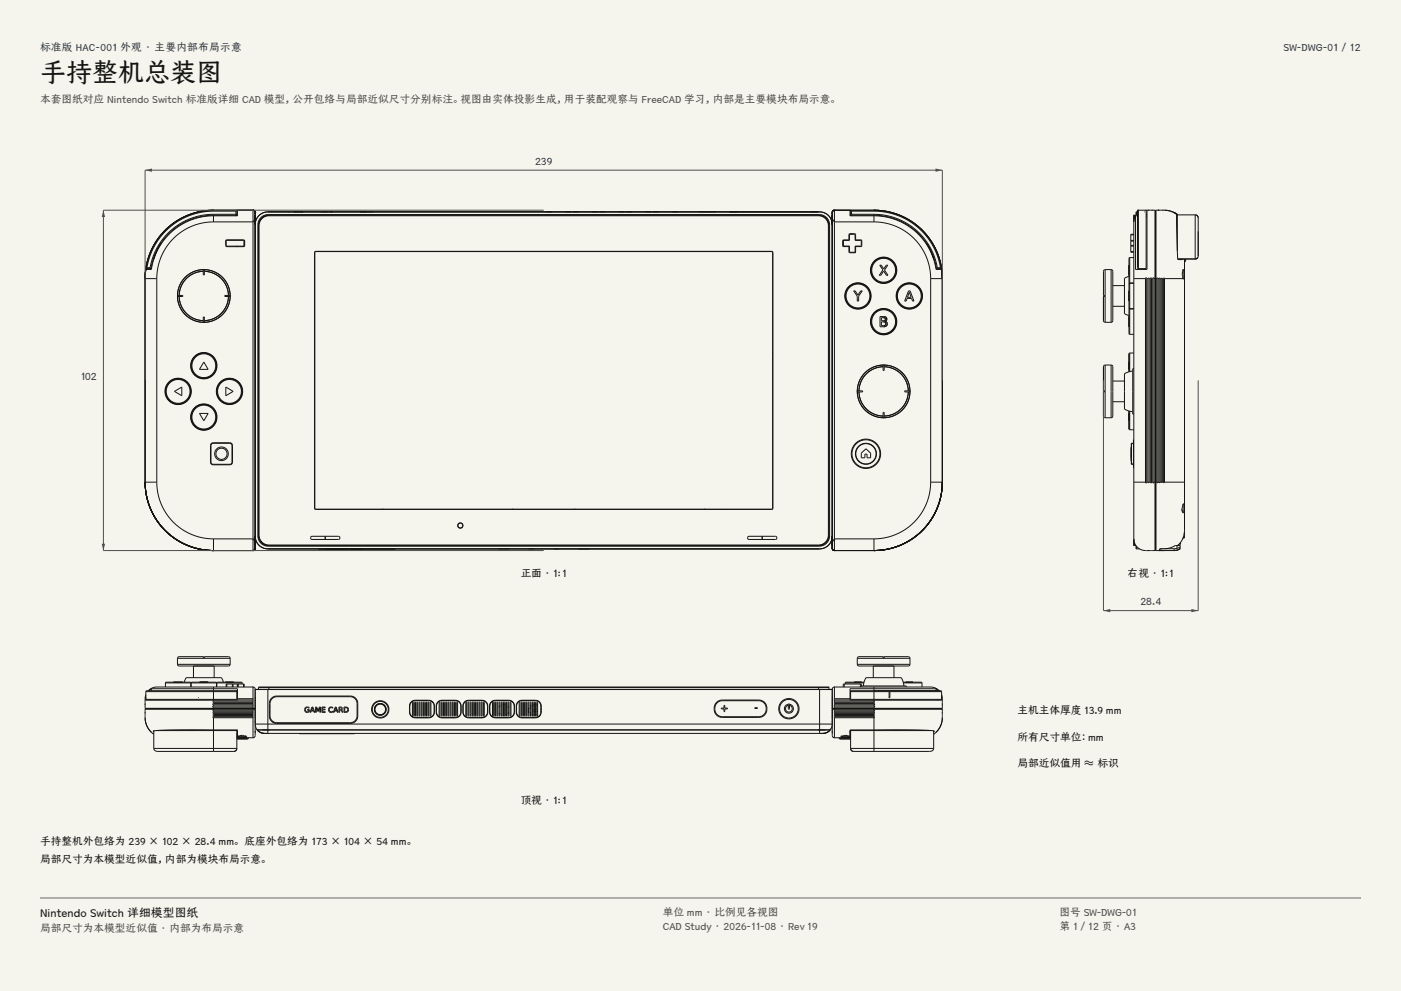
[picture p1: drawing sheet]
<svg xmlns="http://www.w3.org/2000/svg" width="420mm" height="297mm" viewBox="0 0 420 297" stroke-linecap="round" stroke-linejoin="round" font-family="sans-serif">
<g fill="#f5f4ed">
<path d="M0 0h420v297h-420z"/>
<path d="M12 12h396v275h-396z"/>
</g>
<g fill="none" stroke="#141413" stroke-width=".3">
<path d="M45.9 77.6l.2 .2M46.1 77.8h.1M46.1 77.6h.1M48.2 72.9l-1 1.8-1.1 2.9M49.7 68.8l-.1 .1M59.2 63.5h.1M59.4 63.5a20.5 20.5 0 0 0-15.9 19.8M59.4 63.5a20.5 20.5 0 0 0-15.9 19.9M59.5 63.5h.1M59.5 63.5h-.3M63.8 63h.2M63.8 63l-4.3 .5"/>
<path d="M63.8 63h.1M63.9 63h.1M63.9 63l-4.4 .5M64 63a20.5 20.5 0 0 0-20.3 17.5M64 64.5a19 19 0 0 0-18.8 16M64 66.5a17 17 0 0 0-17 17M64 64.7a19 19 0 0 0-18.7 16h-1.6M64 63.3a20.2 20.2 0 0 0-20 16.9M64 64.2a19.3 19.3 0 0 0-19 16M64 63v.3M64 64.2v.3M64 64.5v.2"/>
<path d="M64 63h11.9M64 66.5h11.8M64 63.3h6.7M64 64.2h6.7M64 64.7v1.8M67.8 72l5.3-.1 .3 .3-.1 1.5-.3 .2h-5.1l-.2-.3zM70.7 63.3l.3-.3v1.7M70.7 64.2l.3 .3h-7M70.7 63.3v.9M70.9 73.8l-.2 .1M70.9 64.5l-.2 .2M71 64.4l.2 .1"/>
<path d="M71 64.3h.2M71.2 63v1.7h-7.2M71.3 73.8l-.3 .1M72.9 73.8l.2 .1M73.1 73.7h.1M73.2 72.3l-.3-.3h-4.8l-.3 .3v1.2l.3 .3h4.8l.3-.3M73.2 71.9v1.8M73.2 73.7l.1 .1M75.8 66.5l.1 .1M75.9 63l.5 .2 .1 .4M75.9 66.6l.6-1.1v-.8v98.6M75.9 63h.1"/>
<path d="M75.9 63l-.1 3.5M75.9 63l.4 .2 .2 .5M75.9 66.6v94.8M75.9 63l.4 .2 .2 .4M76.5 64v.3M76.5 67.3h.1M76.5 63.6h.1M76.5 63.6v.2M76.5 63.6v100.8M77.5 67.6h.2M77.5 67.6v92.8M77.7 67.6v92.8"/>
<path d="M78.2 65.2l.8-.6 1.4-.3h165.2a3.1 3.1 0 0 1 3.1 3.1v93.2a3.1 3.1 0 0 1-3.1 3.1h-165.2a3.1 3.1 0 0 1-3.1-3.1v-93.2l.2-1zM80.3 63.5a3.8 3.8 0 0 0-3.8 3.8M80.3 63.5h.1M80.3 63.5h165.4M80.6 64.5a3.1 3.1 0 0 0-3.1 3.1M80.6 64.7a2.94 2.94 0 0 0-2.9 2.9M80.6 64.5v.2M80.6 64.5h164.8M80.6 64.7h164.8M86.7 63.5h-.2h3M88.2 63.5h.3M88.2 63.5h1"/>
<path d="M88.2 63.5h.1M89.2 63.5h.1M89.3 63.5h.2M89.3 63.5h.1M89.5 63.5h.1M89.5 63.5h3.1M89.6 63.5h.1M89.7 63.5h.1M89.8 63.5h1.1M89.8 63.5h.1M90.5 63.5h.4M90.9 63.5h.1"/>
<path d="M94.4 75.4h137.1l.2 .3v76.8l-.4 .2-136.8-.1-.2-.3zM94.5 75.5l136.9-.1 .2 .3v76.7l-.3 .2h-136.7l-.2-.3zM98.5 63.5h-2.4h2.5M98.9 63.5h.1M99.7 63.5h.1M107.9 63.5h.1M108.7 63.5h.1M109 63.5h.1M109.5 63.5h2.4h-2.4M109.8 63.5h.1M163.8 63.5h1.7M169.5 63.5h1.7"/>
<path d="M171.8 63.5h1.7M177.5 63.5h1.7M179.8 63.5h1.7M185.5 63.5h1.7M187.8 63.5h1.7M193.5 63.5h1.7M195.8 63.5h1.7M201.5 63.5h1.7M209.4 63.5h5.2zM218.8 63.5h2.2M243.1 63.5h2.2M245.4 64.5a3.1 3.1 0 0 1 3.1 3.1"/>
<path d="M245.4 64.7a2.94 2.94 0 0 1 2.9 2.9M245.4 64.5v.2M245.7 63.5a3.8 3.8 0 0 1 3.8 3.8M245.7 63.5h.1M248.3 67.6h.2M248.3 67.6v92.8M248.5 67.6v92.8M249.5 67.3h.1M249.5 64.2v.5M249.5 63.8v.2M249.5 64.5v2.8M249.5 63.6v.1"/>
<path d="M249.5 63.6v100.8M249.5 64.7v98.6v-.8l.7-1.1M249.5 64.7v.8l.7 1.1M250.1 63h.1M250.1 63l-.4 .2-.2 .4M250.2 63l-.6 .2-.1 .4M250.2 63l.1 3.5M250.2 63l-.5 .2-.2 .5M250.2 63h11.8M250.2 63h.1M250.2 66.6v94.8M250.3 66.5l-.1 .1"/>
<path d="M250.3 66.5h11.7M252.8 73.5l.2 .2h1.7M252.8 72.2l.2-.2h1.7v-1.7l1.6-.1 .1 1.8h1.6l.2 .2-.1 1.5h-1.7v1.7M252.8 71.9v1.8M252.8 73.7l-.1 .1M252.9 73.7h-.1M252.9 73.9l-.2-.3v-1.6l1.8-.1 .1-1.8h1.8l.1 1.8h1.7l.2 1.7-.3 .3h-1.6v1.6l-.2 .2M252.9 73.9h1.6v1.7l1.8 .1M253.2 73.7l-.3 .2M254.6 73.7l.1 .1M254.7 73.7l.1 1.9h1.4l.2-.2M254.8 63v1.7h7.2"/>
<path d="M254.8 64.3h.2M254.9 70v.1M254.9 70.1l.3 .1M255 64.4l-.2 .1M255.1 64.5l.2 .2M255.3 70l.3 .2M255.3 63.3l-.3-.3v1.7M255.3 64.2l-.3 .3h7M255.3 63.3h6.7M255.3 64.2h6.7M255.3 63.3v.9M256.2 75.6v.1"/>
<path d="M256.4 70.8h.1M256.4 75.4v.3M256.4 70.6h.1M262 66.5a17 17 0 0 1 17 17M262 63h.2M262 63h.1M262 64.7a19 19 0 0 1 18.7 16h1.6M262 63a20.5 20.5 0 0 1 20.3 17.5M262 64.5a19 19 0 0 1 18.8 16M262 64.5v.2M262 63.3a20.2 20.2 0 0 1 20 16.9M262 64.2a19.3 19.3 0 0 1 19 16"/>
<path d="M262 63v.3M262 64.2v.3M262 64.7v1.8M262.1 63h.1M262.1 63l4.4 .5M262.2 63l4.3 .5M263.7 79.5h.5l.7 1.1 .8-1.1h.4l-.9 1.4 1 1.6h-.4l-.9-1.3-.9 1.3h-.4l1.1-1.6zM266.5 63.5h.1M266.5 63.5a20.5 20.5 0 0 1 16 19.8M266.5 63.5a20.5 20.5 0 0 1 16 19.9M276.3 68.8l.1 .1M277.8 72.9l1.4 2.7 .7 2"/>
<path d="M279.9 77.8h.1M280.1 77.6l-.2 .2M43.5 83.3v.2M43.5 83.4v.1M43.5 83.5v61M43.5 83.5h3.5M43.7 80.9l-.2 2.3M43.7 80.7h.1M43.7 80.7l-.2 2.6M43.7 80.7l-.2 2.8M43.7 80.5l-.2 3M43.7 80.5h1.5"/>
<path d="M43.7 80.5v.2M44 80.2l-.3 .3M44 80.2h1M45 80.2l.2 .3M45 80.5v.2M47 83.5v61M53.7 88.5h-.5v.4h.5M53.7 88.5h.1M53.7 88.9h.1M53.7 88.5h.4a.4 .4 0 0 1 .4-.1 .4 .4 0 0 1 .3 .3 .4 .4 0 0 1-.3 .3 .4 .4 0 0 1-.4-.1h-.4M53.7 88.9a7.4 7.4 0 0 0 7.2 7.2M60.9 81.3v-.5h.4v.5"/>
<path d="M60.9 96.1v.5h.4v-.5M60.9 81.3v.4a.4 .4 0 0 0-.1 .4 .4 .4 0 0 0 .3 .3 .4 .4 0 0 0 .3-.3 .4 .4 0 0 0-.1-.4v-.4M60.9 81.3a7.4 7.4 0 0 0-7.2 7.2M60.9 96.1v-.4a.4 .4 0 0 1-.1-.4 .4 .4 0 0 1 .3-.3 .4 .4 0 0 1 .3 .3 .4 .4 0 0 1-.1 .4v.4M60.9 81.3h.1M60.9 96.1h.1M61.3 81.3a7.4 7.4 0 0 1 7.2 7.2M61.3 81.3h.1M61.3 96.1h.1M68.5 88.5h-1.1v.4h1.1M68.5 88.9a7.4 7.4 0 0 1-7.2 7.2M68.5 88.5h.1"/>
<path d="M68.5 88.9h.1M68.5 88.5h.5v.2v.2h-.5M255.9 87.2h.5l.8 1.2 .8-1.2h.5l-1.1 1.6v1.4h-.4v-1.4zM263.8 94.9h1.1a.74 .74 0 0 1 .9 .4 .74 .74 0 0 1-.5 1 .85 .85 0 0 1 .6 1 .85 .85 0 0 1-1 .6h-1.1zM264.2 96.5h.7a.57 .57 0 0 1 .6 .5 .57 .57 0 0 1-.6 .6h-.7zM264.2 95.2l1.1 .1 .1 .6-1.2 .2zM272.4 87.2h.4l1.2 3h-.4l-.3-.8h-1.4l-.3 .8h-.4zM272.6 87.6l.6 1.5h-1.2zM279 83.5v61M279 83.5h3.5M280.8 80.5h1.5M281 80.5v.2"/>
<path d="M281 80.2l-.2 .3M281 80.2h1M282 80.2l.3 .3M282.3 80.5v.2M282.3 80.5l.2 3M282.3 80.7l.2 2.8M282.3 80.7h.1M282.3 80.7l.2 2.6M282.5 83.5v61M282.5 83.3v.2M282.5 83.4v.1M52.3 117.3l2.2-1.3v2.6z"/>
<path d="M61.1 108.5l1.3 2.2h-2.6zM67.7 116l2.2 1.3-2.2 1.3zM231.6 107.7h.1M231.6 107.5h.1M231.6 105.6h.1M231.6 105.7h.1M231.6 105.9h.1M231.6 106.2h.1M231.6 107.2h.1M257.5 117.1h-.5v.4h.5M257.5 117.1h.1M257.5 117.5h.1"/>
<path d="M257.5 117.1h.4a.4 .4 0 0 1 .4-.1 .4 .4 0 0 1 .3 .3 .4 .4 0 0 1-.3 .3 .4 .4 0 0 1-.4-.1h-.4M257.5 117.5a7.4 7.4 0 0 0 7.2 7.2M264.7 109.9v-.5h.4v.5M264.7 109.9v.4a.4 .4 0 0 0-.1 .4 .4 .4 0 0 0 .3 .3 .4 .4 0 0 0 .3-.3 .4 .4 0 0 0-.1-.4v-.4M264.7 109.9a7.4 7.4 0 0 0-7.2 7.2M264.7 109.9h.1M265.1 109.9a7.4 7.4 0 0 1 7.2 7.2M265.1 109.9h.1M272.3 117.1h-1.1v.4h1.1M272.3 117.5a7.4 7.4 0 0 1-7.2 7.2M272.3 117.1h.1M272.3 117.5h.1"/>
<path d="M272.3 117.1h.5v.2M272.8 117.3v.2h-.5M59.8 123.9h2.6l-1.3 2.2zM63.3 133l.6-.3 5.5 .2 .3 .6-.2 5.5-.6 .3-5.5-.2-.3-.6zM63.5 133l5.4-.2 .5 .3 .2 5.4-.3 .5-5.4 .1-.5-.2-.1-5.4zM258.2 135.8l1.4-1.3 1.4 1.3v1.4h-1.1v-1.1h-.6v1.1h-1.1zM264.7 124.7v.5h.4v-.5M264.7 124.7v-.4a.4 .4 0 0 1-.1-.4 .4 .4 0 0 1 .3-.3 .4 .4 0 0 1 .3 .3 .4 .4 0 0 1-.1 .4v.4M264.7 124.7h.1M265.1 124.7h.1M43.5 144.5v.2M43.5 144.5v.1"/>
<path d="M43.5 144.5a20.5 20.5 0 0 0 20.5 20.5M43.5 144.7a20.5 20.5 0 0 0 20.3 20.3M43.5 144.6a20.5 20.5 0 0 0 20.4 20.4M43.5 144.5h3.5M47 144.5a17 17 0 0 0 17 17M114.9 152.6l-.4 .1M153.5 152.6l.4 .1M172.5 152.6l-.4 .1M211.1 152.6l.4 .1M217.3 152.6v.1M217.4 152.6v.1M279 144.5a17 17 0 0 1-17 17"/>
<path d="M279 144.5h3.5M282.5 144.5a20.5 20.5 0 0 1-20.5 20.5M282.5 144.5v.2M282.5 144.5v.1M282.5 144.7a20.5 20.5 0 0 1-20.3 20.3M282.5 144.6a20.5 20.5 0 0 1-20.4 20.4M61.4 164.8l2.3 .2M63.8 165h.2M63.9 165h.1M64 165h11.9M64 161.5h11.8M64 161.5v3.5"/>
<path d="M75.8 161.5l.1 3.5M75.9 165h.1M75.9 161.4l.6 1.1v.8M75.9 161.4l-.1 .1M76.5 163.3v.5M76.5 164v.2M76.5 164.3l-.2 .5-.4 .2M76.5 160.7a3.8 3.8 0 0 0 3.8 3.8M76.5 164.4l-.2 .5-.4 .1M76.5 160.7h.1M76.5 164.4l-.2 .4-.4 .2M76.5 160.7v2.8"/>
<path d="M76.5 164.3v.1M77.5 160.4a3.1 3.1 0 0 0 3.1 3.1M77.5 160.4h.2M77.7 160.4a2.94 2.94 0 0 0 2.9 2.9M80.3 164.5h.1M80.6 163.3v.2M80.6 163.5h164.8M80.6 163.3h164.8M93.1 161.2l.5 .5h7.9l.4-.5M93.1 161.2l.5-.5h7.9l.4 .5M93.1 161.2h.1M95.5 164.5l.2 .1z"/>
<path d="M95.7 164.6h22.6M97.5 160.7v1M97.7 164.6h.1M97.8 164.6h.1M97.9 164.6h.1M98.1 164.6h.1M98.2 164.6h.1M98.3 164.6h.1M98.5 164.6h.1M98.6 164.6h.1M98.8 164.6h.1M98.9 164.6h.1"/>
<path d="M99.2 164.6h.1M99.5 164.6h.1M99.7 164.6h.1M99.9 164.6h.1M100.2 164.6h.1M100.4 164.6h.1M100.6 164.6h.1M100.8 164.6h.1M100.9 164.6h.1M101.9 161.2h.1M102 164.6h.1M102 164.6h.2"/>
<path d="M102.2 164.6h.1M102.3 164.6h.1M102.6 164.6h.1M102.8 164.6h.1M103 164.6h.1M103.3 164.6h.1M103.5 164.6h.1M104.1 164.6h.1M104.3 164.6h.1M105.1 164.6h.1M105.2 164.6h.1M105.4 164.6h.1"/>
<path d="M105.7 164.6h.1M105.9 164.6h.1M106.1 164.6h.1M106.2 164.6h.1M106.6 164.6h.1M106.7 164.6h.1M106.9 164.6h.1M107 164.6h.1M107.4 164.6h.1M107.6 164.6h.1M107.9 164.6h.1M108.3 164.6h.1"/>
<path d="M108.4 164.6h.1M108.6 164.6h.1M118.3 164.5l.2 .1zM149.4 164.5h3.3zM158.4 164.5h1.6M166 164.5h1.6M173.4 164.5h3.3zM224.1 161.2l.5 .5h7.9l.4-.5M224.1 161.2l.5-.5h7.9l.4 .5M224.1 161.2h.1M228.5 160.7v1M232.9 161.2h.1"/>
<path d="M245.4 163.3v.2M245.7 164.5h.1M245.7 164.5h-165.4M248.3 160.4a2.94 2.94 0 0 1-2.9 2.9M248.3 160.4h.2M248.5 160.4a3.1 3.1 0 0 1-3.1 3.1M249.5 160.7a3.8 3.8 0 0 1-3.8 3.8M249.5 160.7h.1M249.5 163.7v.3M249.5 164.2v.2M249.5 164.4l.2 .4 .4 .2M249.5 164.4l.2 .5 .5 .1"/>
<path d="M249.5 164.3l.2 .5 .5 .2M249.5 164.3v.1M250.1 165h.1M250.2 161.4l.1 .1M250.2 165h11.8M250.2 165h.1M250.3 161.5l-.1 3.5M250.3 161.5h11.7M262 165h.2M262 165h.1M262 161.5v3.5M266.4 164.5h.1"/>
<path d="M266.7 164.5h-.2"/>
<circle cx="61.1" cy="88.7" r="7.9"/>
<circle cx="257.2" cy="88.7" r="3.6"/>
<circle cx="257.2" cy="88.7" r="3.8"/>
<circle cx="257.2" cy="88.7" r="4"/>
<circle cx="264.9" cy="96.4" r="3.8"/>
<circle cx="264.9" cy="81" r="3.8"/>
<circle cx="264.9" cy="96.4" r="3.9"/>
<circle cx="264.9" cy="81" r="3.9"/>
<circle cx="264.9" cy="81" r="3.6"/>
<circle cx="264.9" cy="96.4" r="3.6"/>
<circle cx="272.6" cy="88.7" r="3.6"/>
<circle cx="272.6" cy="88.7" r="3.8"/>
<circle cx="272.6" cy="88.7" r="4"/>
<circle cx="53.4" cy="117.3" r="3.8"/>
<circle cx="53.4" cy="117.3" r="3.9"/>
<circle cx="53.4" cy="117.3" r="3.6"/>
<circle cx="61.1" cy="109.6" r="3.6"/>
<circle cx="61.1" cy="109.6" r="3.8"/>
<circle cx="61.1" cy="109.6" r="4"/>
<circle cx="68.8" cy="117.3" r="3.6"/>
<circle cx="68.8" cy="117.3" r="3.8"/>
<circle cx="68.8" cy="117.3" r="4"/>
<circle cx="264.9" cy="117.3" r="7.9"/>
<circle cx="61.1" cy="125" r="3.6"/>
<circle cx="61.1" cy="125" r="3.8"/>
<circle cx="61.1" cy="125" r="4"/>
<circle cx="66.4" cy="136" r="2.05"/>
<circle cx="66.4" cy="136" r="1.68"/>
<circle cx="259.6" cy="136" r="3.2"/>
<circle cx="259.6" cy="136" r="4.4"/>
<circle cx="259.6" cy="136" r="3.1"/>
<circle cx="259.6" cy="136" r="4.2"/>
<circle cx="138" cy="157.5" r=".8"/>
<circle cx="138" cy="157.5" r=".73"/>
</g>
<path d="M43.5 114v-63h239v63" fill="none" stroke="#504e49" stroke-width=".3"/>
<g fill="#504e49">
<path d="M43.5 51l2-.5v1z"/>
<path d="M280.5 50.5l2 .5-2 .5z"/>
</g>
<path d="M163 63h-132v102h132" fill="none" stroke="#504e49" stroke-width=".3"/>
<g fill="#504e49">
<path d="M31 63l.5 2h-1z"/>
<path d="M30.5 163h1l-.5 2z"/>
</g>
<g fill="none" stroke="#141413" stroke-width=".3">
<path d="M338.4 79.5v3M338.4 79.5h.1M338.7 77.2l-.2 .2v7.2l.2 .2M338.7 77.2v7.6M338.7 77.2h1.2M339 72v.2M339 73.5v.2M339 75.4v.2h.9M339 70.4v1.6M339 72.2v1.3M339 73.7v1.7M339 72h.9"/>
<path d="M339 73.7h.9M339 70.4h.9M339 72.2h.9M339 73.5h.9M339 75.4h.9M339.9 70.2h-.9v.2M339.9 66.5v95M340.1 64.5l-.2 2M340.1 64.5v1M340.1 64.5h.4M340.4 64.7l-.5 1.8M340.4 64.7h.6"/>
<path d="M340.5 64.5l-.1 .1M340.6 63.5v.9l.1-.1M340.7 63.5v.8M340.7 63.5h.3M340.7 63.5h-.1M340.9 64.1h.1M341 64l-.6 .7M341 63.3v16.9l.3 .3M341 63.3v.9M341.3 63l-.3 .3M341.3 63v17.5M341.3 63h2.6"/>
<path d="M343.1 63.5h.1M343.6 63v17.5h-2.3M343.6 64.3h.3M343.6 64.8h.3M343.9 63v17.7h-3.5v-16M346.3 63.5h.1M346.3 63h-2.4M346.3 63v102h-1.8M346.3 67.2h.1M346.3 68.9h.1M346.3 67.7h.1M346.3 63h-.1"/>
<path d="M346.5 63.5h.1M346.5 67.2h.1M346.5 68.9h.1M346.5 67.7h.1M351.7 63.6l1.1 .6M352.8 64.2l.2 11.1M352.8 64.2h.1M352.8 64.2a8.7 8.7 0 0 0-5.2-1.2h-1.1v102h1M352.8 64.2l.1 .2M352.8 64.1l.3 .3M352.9 64.4h.1M353 64.4h.1"/>
<path d="M353 64.4v10.9M353 64.4h-.1M353 75.3v2.2M353 64.4h5.3M353 77.5a1.59 1.59 0 0 0 1.7 .1M353 77.6h5.3M353.1 77.6h5.2M353.8 77.6l.2 .2M354 77.8h.1M354 77.6v.2M355.1 77.6v81.4M355.1 78.3h.1"/>
<path d="M355.2 77.6v.7M355.5 77.6l-.1 .6-.2 .1M358.3 64.4h.1M358.3 64.4v13.2M358.3 77.6h.1M358.3 64.4a.9 .9 0 0 1 .9 .9M359.1 77.1l-.8 .5M359.2 65.3h.1M359.2 65.3v11.4M359.2 69.4v7.3M359.2 76.7l-.1 .4M330.8 81.3v7.2h.4v.4h-.4v7.2"/>
<path d="M330.8 96.1l.4 .5M330.8 81.3h.1M330.8 96.1h.1M331 88.5v.4M331.2 80.8l-.4 .5M331.2 80.8h.1M331.2 96.6h.1M331.3 80.8v15.8M331.3 80.8h1.8M331.3 96.6h1.8M331.3 80.8h-.1M333.1 80.8a1.21 1.21 0 0 1 .5 1.6v7.1a26.5 26.5 0 0 1-.2 7l-.3 .1"/>
<path d="M333.1 80.8v15.8M333.6 91.8h3.5M333.6 85.6h3.5M338.4 87.2v3M338.4 94.9v3M338.4 80.9h.1M338.4 82.5h.1M338.4 87.2h.1M338.4 90.2h.1M338.4 94.9h.1M338.4 96.3h.1M338.4 97.9h.1"/>
<path d="M338.4 95.1h.1M338.4 95.6h.1M338.4 96.1h.1M338.4 96.5h.1M338.4 97.1h.1M338.4 97.7h.1M338.5 82.8l-.5 .2a1.06 1.06 0 0 0-.9 1.6v8.2a1.24 1.24 0 0 0 1.4 1.8M338.7 84.9l-.2 .2v7.2l.2 .2M338.7 92.6l-.2 .2v7.2l.2 .2M338.7 84.9v7.6M338.7 92.6v7.6M338.7 84.8h1.2"/>
<path d="M338.7 84.9h1.2M338.7 92.5h1.2M338.7 92.6h1.2M339.6 84.8v.1M339.6 92.5v.1M339.9 83.5h3.5M341.1 80.5h.2M341.1 80.5v.2M343.2 80.5v.2M343.4 83.5l.2-.2 .2 .2M343.4 83.5v61M343.8 83.5v61"/>
<path d="M343.8 83.5h.3M344.1 83.5h.4M344.1 83.5v61M344.5 83.5v61M344.5 83.5h.4M344.9 83.5l.2-.2 .1 .2M344.9 83.5v61M345.2 83.5v61M345.2 83.5h.4M345.6 83.5l.1-.2 .2 .2M345.6 83.5v61M345.9 83.5v61"/>
<path d="M345.9 83.5h.9M346.3 83.5v-20.4h.2v20.4M346.8 83.5l.2-.2 .1 .2M346.8 83.5v61M347.1 83.5v61M347.1 83.5h.4M347.5 83.5h.3M347.5 83.5v61M347.8 83.5v61M347.8 83.5h.3M348.1 83.5h.3M348.1 83.5v61"/>
<path d="M348.4 83.5v61M348.4 83.5h.4M348.8 83.5l.2-.2 .1 .2M348.8 83.5v61M349.1 83.5v61M349.1 83.5h5.5M354.6 81.5h.1M354.6 81.5l-.2 .7 .2 1.3M354.6 82.9h.1M354.7 80.9h.4v2.5h-.4zM354.9 80.9l-.3-.1v.7M355 83.5h-.4"/>
<path d="M355 83.5h.1M355 83.4v.1M355.1 81.9v.8M330.8 109.9v7.2h.4v.4h-.4v7.2M330.8 109.9h.1M331 117.1v.4M331.2 109.4l-.4 .5M331.2 109.4h.1M331.3 109.4v15.8M331.3 109.4h1.8M331.3 109.4h-.1M333.1 109.4a1.21 1.21 0 0 1 .5 1.6v13.3a.68 .68 0 0 1-.5 .9"/>
<path d="M333.1 109.4v15.8M333.6 114.2h3.5M338.4 110.7h.1M338.4 108.5h.1M338.4 108.5v2.2M338.5 106v5.4zM338.7 105.8v5.6M338.7 105.8l-.2 .2M338.7 105.8h1.2M338.7 100.2h1.2M339.6 111.2l-1.3 .3a1.18 1.18 0 0 0-1.2 1.7v8.2a1.18 1.18 0 0 0 1.2 1.7l1.3 .3M339.9 110.5h-.3v13.6h.3"/>
<path d="M330.8 124.7l.4 .5M330.8 124.7h.1M331.2 125.2h.1M331.3 125.2h1.8M333.6 120.4h3.5M338.4 123.9v2.2M338.4 123.9h.1M338.4 126.1h.1M338.5 123.2v5.4zM338.5 128.6l.2 .2M338.7 123.2v5.6M338.7 128.8h1.2"/>
<path d="M339.1 133.9v4.1M339.1 133.9h.1M339.1 138h.1M339.2 138.5v.6h.6M339.2 133.5v5M339.2 138.5h.1M339.2 133.5h.1M339.2 134.5v2.7M339.2 135.8h.1M339.8 132.8h-.6v.7M339.8 132.9h-.6v6.1h.6M339.9 131.8v8.4"/>
<path d="M339.9 144.5h3.5M343.4 144.5l.2 .2 .2-.2M343.8 144.5h.3M344.1 144.5h.4M344.5 144.5h.4M344.9 144.5l.2 .2 .1-.2M345.2 144.5h.4M345.6 144.5l.2 .2 .1-.2M345.9 144.5h.9M346.3 159.1h.1M346.3 144.5v20.4h.2v-20.4M346.5 159.1h.1"/>
<path d="M346.8 144.5l.2 .2 .1-.2M347.1 144.5h.4M347.5 144.5l.1 .2 .2-.2M347.8 144.5h.3M348.1 144.5h.3M348.4 144.5h.4M348.8 144.5l.1 .2 .2-.2M349.1 144.5h6M354.3 153.1h.4M354.6 153.2v.5l.1-.1M354.6 153.1v.1M354.6 151.7h.1"/>
<path d="M354.7 151.2h.4v2.5h-.4zM355 151.2l-.1-.2-.3 .3-.1 .6a.97 .97 0 0 0 0 1.3h.1M355 159.8l.1-.2v1.7l-.4-.1M355.1 159.6h.1M355.1 159.5h.1M355.1 159.4h.1M355.1 159v.1M355.1 159a6 6 0 0 1-2 4.5M339.9 163.3l.2 .2M339.9 161.5v1.8M339.9 161.5a3.6 3.6 0 0 0 4.2 3.5M340.1 162.5v1"/>
<path d="M340.1 163.5h.4M340.6 163.6v.9M340.6 164.5h.1M340.7 163.7v.8M340.7 164.5h.9M344.1 165h.4M346.3 164.5h.1M346.3 164.6h.1M346.3 160.8h.1M346.3 160.2h.1M346.3 160.3h.1M346.5 164.5h.1"/>
<path d="M346.5 164.6h.1M346.5 160.8h.1M346.5 160.2h.1M346.5 160.3h.1M347.5 165h.3M347.5 165h.1M347.6 164.7v.3M347.6 165h4.4M348.1 165h.3zM348.6 164.5l-1 .2M348.6 164.5h.2M348.6 164.5h.1"/>
<path d="M348.8 165h.3M349.1 164.5h2.9M352 164.5v.5M352.9 163.5h.9v.6M352.9 164.3l-.9 .2M352.9 163.5h-.6a6.1 6.1 0 0 1-3.7 1M352.9 163.5v.8M353.8 162.8v.6l-.7 .1 .2-.2M353.8 164.4l-.9 .5M353.8 164.1v.3M353.8 164.1l-.9 .2M353.8 164.4l-1.8 .6"/>
<path d="M353.9 162.6l-.1 .4M354.6 161.3v.1M354.7 161.2l-.1 .2M354.7 161.1v.1M354.7 161v.1M354.8 160.9v.1M354.8 160.8h.1M355 160v.2"/>
</g>
<path d="M330.8 114v69h28.4v-69" fill="none" stroke="#504e49" stroke-width=".3"/>
<g fill="#504e49">
<path d="M330.8 183l2-.5v1z"/>
<path d="M357.2 182.5l2 .5-2 .5z"/>
</g>
<g fill="none" stroke="#141413" stroke-width=".3">
<path d="M53.2 199.1l.5 .5h14.8l.5-.5M53.2 199.1h15.8M53.2 197.3h15.8M53.2 197.3v1.8M53.2 197.2h.1M53.2 197.2v.1M53.7 196.8l-.5 .4M53.7 196.8h7.2v.4h.4v-.4h7.2M53.7 196.8h.1M60.9 197h.4M68.5 196.8h.1M68.5 196.8l.5 .4"/>
<path d="M69 197.2h.1M69 197.2v.1M69 197.3v1.8M257 199.1l.5 .5h14.8l.5-.5M257 199.1h15.8M257 197.3h15.8M257 197.3v1.8M257 197.2h.1M257 197.2v.1M257.5 196.8l-.5 .4M257.5 196.8h7.2v.4h.4v-.4h7.2M257.5 196.8h.1"/>
<path d="M264.7 197h.4M272.3 196.8h.1M272.3 196.8l.5 .4M272.8 197.2h.1M272.8 197.2v.1M272.8 197.3v1.8M43.5 213.5v.3M43.5 215.1a6 6 0 0 0 1.9 4.4M43.5 213.8v1.3M43.5 215.1a6 6 0 0 0 2.6 4.9M43.5 210.9v.3M43.5 211.2v1.1h33"/>
<path d="M43.7 208.2l-.2 2.7M43.7 208.9v1h27.5v-.5M43.7 207.3v2.3h27.3v-2.3M43.7 207.3h20.3M45 209.6v.3M45.4 206.4l-.8 .6M45.4 206.4h25.8v3M45.4 206.4v.6M45.9 219l.2 .3M45.9 219h.1M46 219l.1 .1M46.1 219.3h.1"/>
<path d="M46.1 219.1v.1M46.1 219v5.3M46.7 219h17.3M46.7 219h-.8M47 205.9l-1.3 .3-1.2 .8M47 205.9h28.9l.5 .2 .1 .5M47 205.9h-.1M49.6 204.7l.2-.2h7.2l.2 .2M49.6 204.7h7.6M49.6 204.7v1.2M52 204.4h2.8M52 204.4h.1"/>
<path d="M53.2 204.4h.1M53.6 204.4h.1M54.8 204.4h.1M55.2 204.5l.6-1.4h10.6l.6 1.4M57.2 205.6h.1M57.2 204.7v1.2M57.3 204.7l.2-.2h7.2l.2 .2M57.3 204.7h7.6M57.3 204.7v1.2M58 203.1v-3.5h6.2v3.5M59.5 209.1h.1M59.8 204.4h2.6"/>
<path d="M59.8 204.4h.1M59.9 204.4h.1M60 204.4h.1M60.3 204.4h.1M61.1 204.4h.1M61.8 204.4h.1M62.3 204.4h.1M62.4 204.4h.1M64 212.3h-20.4v.2h20.4M64 212.8l-.2 .2 .2 .1M64 213.5l-.2 .1 .2 .2M64 214.1v.3"/>
<path d="M64 214.8l-.2 .1 .2 .2M64 218.8l-17.3 .2M64 211.6l-.2 .2 .2 .1M64 210.9l-.2 .2 .2 .1M64 210.1v.4M64 207h-20l-.3 .3M64 207h6.7l.3 .3M64 218.8v.2M64 207v.3M64 214.8h11.9M64 211.6h11.9M64 218.8h7"/>
<path d="M64 212.8h11.9M64 215.1h11.9M64 213.1h11.9M64 213.5h11.9M64 213.8h11.9M64 214.1h11.9M64 214.4h11.9M64 211.9h11.9M64 211.2h11.9M64 210.9h11.9M64 210.5h11.9M64 210.1h11.9"/>
<path d="M64 205.9v1.1M64 207.3v2.8M64 210.5v.4M64 211.2v.4M64 211.9v.9M64 213.1v.4M64 213.8v.3M64 214.4v.4M64 215.1v3.7M64 219v5.3M64 207.3h7M64 219h7"/>
<path d="M64.9 205.6h.1M64.9 204.7v1.2M65 204.7l.2-.2h7.2l.2 .2M65 204.7h7.6M65 204.7v1.2M67.5 204.4h2.6M67.5 204.4h.1M68 204.4h.1M68 205h-.2v.9M68 205v.9M68 205h1.7M68.8 204.4h.1"/>
<path d="M69.6 204.4h.1M69.7 205h.2M69.7 205v.9M69.9 205h1.3M69.9 205v.9M70.1 204.4h.1M71 207.1h.2M71 218.8v.2M71 218.8l.2 .2M71 218.8h.1M71 220h.1M71 219v5.3"/>
<path d="M71 207.8h.2M71.1 220v1.1M71.2 205h.2M71.2 205v.9M71.2 209.8h4.7M71.2 209.4h4.7M71.2 219h.1M71.2 219l-.1 1M71.2 219v1.6M71.4 205h1.6M71.4 205v.9M72.6 204.7v.3"/>
<path d="M73 205h.2v.9M73 205v.9M75.8 205.9l.1 3.5M75.9 212.3h.5v.2h-.5M75.9 212.8v.3M75.9 213.5v.3M75.9 214.1v.3M75.9 214.8v.3M75.9 215.1l-.1 6M75.9 211.6v.3M75.9 210.9v.3M75.9 210.1v.4"/>
<path d="M75.9 209.4v.4M75.9 209.8v.3M75.9 210.5v.4M75.9 211.2v.4M75.9 211.9v.9M75.9 213.1v.4M75.9 213.8v.3M75.9 214.4v.4M75.9 210.2h.1M75.9 212.9h.1M75.9 213.1h.1M76.5 219v.7"/>
<path d="M76.5 212.5h-33v1M76.5 219.7v1l-.5 .4h-4.8M76.5 206.6v.1M76.5 206.6v12.4M76.5 216.4h.1M76.5 209h.1M76.5 207.2h.1M76.5 206.6h3.8M76.9 218.4h.1M76.9 218.4l.2 .4M77.1 218.8h3.2M77.1 218.8a4 4 0 0 0 3.2 1"/>
<path d="M77.5 206.1h3.1M77.5 206.1v.5M78.6 218.8h2.2M80.3 217h-3.8l.4 1.4M80.3 217v1.8M80.3 206.7h.1M80.3 218.8v1M80.3 218.8h165.4M80.3 206.6h165.4M80.3 217h165.4M80.3 219.8h165.4M80.3 206.7v10.3"/>
<path d="M80.6 205.9h-2.9l-.2 .2M80.6 205.9v.2M80.6 205.9h164.8M80.6 206.1h164.8M80.6 206.1v.5M80.8 211.9h.2M80.8 213.4h.2M81.5 209.1l1.5-.5h22.1a2.2 2.2 0 0 1 2.2 2.2v3.8a2.2 2.2 0 0 1-2.2 2.2h-22.1a2.2 2.2 0 0 1-2.2-2.2v-4.2zM81.6 209.4l.6-.4 .8-.2h22a2.05 2.05 0 0 1 2.1 2.1v3.7a2.05 2.05 0 0 1-2.1 2h-22a2.05 2.05 0 0 1-2-2v-4.1zM81.8 216.2v.3M81.8 218.8h.1M83.2 216.6v.2"/>
<path d="M83.2 218.8h.1M87.2 218.8h.1M89.8 219.8l.6 .1M90.4 219.9h15.3M90.4 219.8v.1M91.5 212.1l.9-.2 .3 .3a.65 .65 0 0 0-.9 0 .65 .65 0 0 0-.1 .8 .65 .65 0 0 0 .8 .3v-.5h-.3v-.1h.5v.6a.86 .86 0 0 1-1.2 0 .86 .86 0 0 1 0-1.2zM92.8 218.8h.1M93.5 211.9h.3l.6 1.6h-.2l-.2-.4h-.7l-.2 .4h-.2zM93.7 212.1l.2 .8h-.5zM94.6 211.9h.3l.4 1.1 .5-1.1h.3v1.6h-.2v-1.4l-.4 1.1h-.3l-.4-1.1v1.4h-.2zM95.2 218.8h.1M96.5 211.9h1v.2h-.8v.5h.8v.1h-.8v.6h.8v.2h-1z"/>
<path d="M98.7 212.1l.8-.2 .3 .3a.63 .63 0 0 0-.9 .1 .63 .63 0 0 0 0 .8 .63 .63 0 0 0 .9 0 .76 .76 0 0 1-1.2 .1 .76 .76 0 0 1 .1-1.1zM100.5 211.9h.3l.6 1.6h-.2l-.2-.4h-.7l-.2 .4h-.2zM100.6 212.1l.3 .8h-.5zM100.8 218.8h.1M101.6 211.9l.9 .1 .1 .5-.2 .2 .5 .8h-.3l-.5-.7h-.3v.7h-.2zM101.8 212.1h.3a.28 .28 0 0 1 .3 .3 .28 .28 0 0 1-.3 .2h-.3zM103.1 211.9a.91 .91 0 0 1 1.4 .8 .91 .91 0 0 1-1.4 .8zM103.2 218.8h.1M103.4 212.1a.66 .66 0 0 1 .8 .6 .66 .66 0 0 1-.8 .6zM105.7 219.8v.1M106.3 219.8l-.6 .1M108.8 218.8h.1"/>
<path d="M123.3 210.4l1.2-.5h4a1.74 1.74 0 0 1 1.7 1.7v1.8a1.74 1.74 0 0 1-1.7 1.7h-4a1.74 1.74 0 0 1-1.7-1.7v-2.1zM123.3 210.4l1.2-.4h4a1.65 1.65 0 0 1 1.7 1.6v1.8a1.65 1.65 0 0 1-1.7 1.7h-4a1.65 1.65 0 0 1-1.6-1.7v-2.1zM123.7 210.4l.2 .1-.1 4.2-.2-.1zM124.3 210.4l.3 .1-.1 4.2-.2-.1zM125.1 210.4v4.3M125.1 210.4h.1M125.1 214.7h.1M125.6 210.4l.3 .1-.1 4.2-.2-.1zM126.3 210.4l.2 .1-.1 4.2-.1-.1zM127 210.4l.2 .1-.1 4.2-.2-.1zM127.6 210.4l.3 .1-.1 4.2-.2-.1zM128.4 210.4v4.3"/>
<path d="M128.4 210.4h.1M128.4 214.7h.1M128.9 210.4l.3 .1-.1 4.2-.2-.1zM131.3 210.4l1.2-.5h4a1.74 1.74 0 0 1 1.7 1.7v1.8a1.74 1.74 0 0 1-1.7 1.7h-4a1.74 1.74 0 0 1-1.7-1.7v-2.1zM131.3 210.4l1.2-.4h4a1.65 1.65 0 0 1 1.7 1.6v1.8a1.65 1.65 0 0 1-1.7 1.7h-4a1.65 1.65 0 0 1-1.6-1.7v-2.1zM131.7 210.4l.2 .1-.1 4.2-.2-.1zM132.4 210.4v4.3M132.4 210.4h.1M132.4 214.7h.1M132.5 210.4v4.3M133 210.4l.2 .1-.1 4.2-.1-.1zM133.6 210.4l.3 .1-.1 4.2-.2-.1z"/>
<path d="M134.3 210.4l.2 .1-.1 4.2-.1-.1zM135 210.4l.2 .1-.1 4.2-.2-.1zM135.7 210.4v4.3M135.7 210.4h.1M135.7 214.7h.1M135.8 210.4v4.3M136.3 210.4l.2 .1-.1 4.2-.1-.1zM136.9 210.4l.3 .1-.1 4.2-.2-.1zM139.3 210.4l1.2-.5h4a1.74 1.74 0 0 1 1.7 1.7v1.8a1.74 1.74 0 0 1-1.7 1.7h-4a1.74 1.74 0 0 1-1.7-1.7v-2.1zM139.3 210.4l1.2-.4h4a1.65 1.65 0 0 1 1.7 1.6v1.8a1.65 1.65 0 0 1-1.7 1.7h-4a1.65 1.65 0 0 1-1.6-1.7v-2.1zM139.7 210.4v4.3M139.7 210.4h.1"/>
<path d="M139.7 214.7h.1M139.8 210.4v4.3M140.3 210.4l.3 .1-.1 4.2-.2-.1zM141 210.4l.2 .1-.1 4.2-.1-.1zM141.6 210.4l.3 .1-.1 4.2-.2-.1zM142.3 210.4l.2 .1-.1 4.2-.1-.1zM143 210.4v4.3M143 210.4h.1M143 214.7h.1M143.1 210.4v4.3M143.6 210.4l.3 .1-.1 4.2-.2-.1zM144.3 210.4l.2 .1-.1 4.2-.1-.1z"/>
<path d="M144.9 210.4l.3 .1-.1 4.2-.2-.1zM147.3 210.4l1.2-.5h4a1.74 1.74 0 0 1 1.7 1.7v1.8a1.74 1.74 0 0 1-1.7 1.7h-4a1.74 1.74 0 0 1-1.7-1.7v-2.1zM147.3 210.4l1.2-.4h4a1.65 1.65 0 0 1 1.7 1.6v1.8a1.65 1.65 0 0 1-1.7 1.7h-4a1.65 1.65 0 0 1-1.6-1.7v-2.1zM147.7 210.4l.2 .1-.1 4.2-.2-.1zM148.3 210.4l.3 .1-.1 4.2-.2-.1zM149 210.4l.2 .1-.1 4.2-.1-.1zM149.6 213.7l.3 .3M149.7 210.4v4.3M149.7 210.4h.1M149.7 214.7h.1M149.8 210.4v4.3M149.9 211.6l-.3 .3"/>
<path d="M150.3 214.3l.2 .1M150.3 210.4l.2 .1-.1 4.2-.1-.1zM150.5 211.2l-.2 .1M150.9 211.2h.3M151 210.4l.2 .1-.1 4.2-.2-.1zM151.2 214.4h-.3M151.6 211.3l.3 .1M151.6 210.4l.3 .1-.1 4.2-.2-.1zM151.9 214.2l-.3 .1M152.3 211.7l.2 .5M152.3 210.4l.2 .1-.1 4.2-.1-.1zM152.5 213.4l-.2 .5"/>
<path d="M152.9 210.4l.3 .1-.1 4.2-.2-.1zM155.3 210.4l1.2-.5h4a1.74 1.74 0 0 1 1.7 1.7v1.8a1.74 1.74 0 0 1-1.7 1.7h-4a1.74 1.74 0 0 1-1.7-1.7v-2.1zM155.3 210.4l1.2-.4h4a1.65 1.65 0 0 1 1.7 1.6v1.8a1.65 1.65 0 0 1-1.7 1.7h-4a1.65 1.65 0 0 1-1.6-1.7v-2.1zM155.7 210.4l.2 .1-.1 4.2-.2-.1zM156.3 210.4l.3 .1-.1 4.2-.2-.1zM157.1 210.4v4.3M157.1 210.4h.1M157.1 214.7h.1M157.6 210.4l.3 .1-.1 4.2-.2-.1zM158.3 210.4l.2 .1-.1 4.2-.1-.1zM158.5 212v1.8M158.9 214l.3 .2"/>
<path d="M158.9 213.3l.3 .5M158.9 214.3l.3 .2M159 210.4l.2 .1-.1 4.2-.2-.1zM159.2 211.6l-.3 .2M159.2 212l-.3 .5M159.2 211.3l-.3 .2M159.6 214.4l.3 .1M159.6 214.1l.3 .1M159.6 210.4l.3 .1-.1 4.2-.2-.1zM159.7 213l.2 .2M159.9 212.6l-.2 .2M159.9 211.3l-.3 .1"/>
<path d="M159.9 211.6l-.3 .1M159.9 211.1l-.3 .1M160.3 212.6h.2M160.3 212.5h.1M160.3 213.3h.1M160.3 211.3h.2M160.3 214.5h.2M160.3 211.6h.2M160.3 214.2h.2M160.3 211.1h.2M160.4 212.5h.1M160.4 213.2v.1"/>
<path d="M160.4 210.4v4.3M160.4 210.4h.1M160.4 214.7h.1M160.4 213.3h.1M160.4 212.5v.1M160.5 213.2h-.2M160.9 212.6h.3M160.9 211.3h.3M160.9 214.5h.3M160.9 211.6h.3M160.9 214.2h.3M160.9 213.2h.3"/>
<path d="M160.9 211.1h.3M160.9 210.4l.3 .1-.1 4.2-.2-.1zM161.1 213.3h.1M161.1 212.5h.1M161.1 212.5l.1 .1M161.2 212.5h.1M161.2 213.3h.1M161.2 213.2l-.1 .1M161.2 212.5h-.1M161.5 214.7h.2M161.7 214.5h.1M161.9 214.2h.2"/>
<path d="M162.1 211.1h.1M162.1 211.3h.1M162.2 212.6h.1M162.2 212.5h.1M162.2 213.3h.1M162.2 211.6h.1M162.2 213.2h.1M214.7 210.7l.6-.6 1.2-.3h11a2.61 2.61 0 0 1 2.4 2.6 2.61 2.61 0 0 1-2.4 2.6h-11a2.63 2.63 0 0 1-2.3-1.6 2.63 2.63 0 0 1 .5-2.7zM214.8 210.8l.6-.5 1.2-.3h10.9a2.4 2.4 0 0 1 2.2 2.4 2.4 2.4 0 0 1-2.2 2.4h-10.9a2.42 2.42 0 0 1-2.2-1.5 2.42 2.42 0 0 1 .4-2.5zM217 211.4h.3v.8h.8v.3h-.8v.8h-.3v-.8h-.8v-.3h.8zM226.3 212.1h.8v.2h-.8zM235.6 211.4l.6-.3v.3a1.02 1.02 0 0 0-.5 1.6 1.02 1.02 0 0 0 1.6 0 1.02 1.02 0 0 0-.5-1.6v-.3a1.35 1.35 0 0 1 .9 1.9 1.35 1.35 0 0 1-2 .5 1.35 1.35 0 0 1-.1-2.1z"/>
<path d="M236.4 211l.3 .1-.1 1.5-.3-.2zM242.8 218.8h.1M244.2 218.8h.1M245.2 218.8h2.2M245.4 205.9h2.9l.2 .2M245.4 206.1h3.1M245.4 205.9v.2M245.4 206.1v.5M245.7 218.8h3.2M245.7 206.6h3.8M245.7 217h3.8M245.7 217v1.8"/>
<path d="M245.7 206.7h.1M245.7 218.8v1M245.7 206.7v10.3M248.5 206.1v.5M248.9 218.8a4 4 0 0 1-3.2 1M249.1 218.4h.1M249.1 218.4l-.2 .4M249.5 206.6v.1M249.5 217l-.4 1.4M249.5 217h.1M249.5 216.4h.1M249.5 209h.1"/>
<path d="M249.5 207.2h.1M249.5 219v.7M249.5 212.5h33v1M249.5 219.7v1l.5 .4h4.8M249.5 206.6v12.4M250.1 212.9h.1M250.1 213.1h.1M250.1 210.2h.1M250.2 212.3h-.6v.2h.6M250.2 212.8v.3M250.2 213.5v.3M250.2 214.1v.3"/>
<path d="M250.2 214.8v.3M250.2 215.1l.1 6M250.2 211.6v.3M250.2 210.9v.3M250.2 210.1v.4M250.2 209.4v.4M250.2 214.8h11.8M250.2 211.6h11.8M250.2 209.8h4.6M250.2 212.8h11.8M250.2 212.8h-.1M250.2 209.8v.3"/>
<path d="M250.2 210.5v.4M250.2 211.2v.4M250.2 211.9v.9M250.2 213.1v.4M250.2 213.8v.3M250.2 214.4v.4M250.2 215.1h11.8M250.2 213.1h11.8M250.2 213.5h11.8M250.2 213.8h11.8M250.2 214.1h11.8M250.2 214.4h11.8"/>
<path d="M250.2 211.9h11.8M250.2 209.4h4.6M250.2 211.2h11.8M250.2 210.9h11.8M250.2 210.5h11.8M250.2 210.1h11.8M250.3 205.9l-.1 3.5M253.1 205h-.3v.9M253.1 205h4.8M253.1 205v.9M253.4 204.7h5.6M253.4 204.7v.3"/>
<path d="M254.8 219l.1 1M254.8 219v1.6M254.8 219h.1M254.8 207.1h.2M254.8 207.8h.2M254.9 220h.1M254.9 220v1.1M255 207.3v2.3h27.3v-2.3M255 219v5.3M255 207.3h7M255 219h7M255 218.8l-.2 .2"/>
<path d="M255 218.8h7M255 218.8v.2M256.1 204.4h.1M256.1 204.4h2.2M257.9 205h.3v.9M257.9 205v.9M258.2 205.6h13.5v.3M258.3 204.4h.1M258.8 205.6l.8-2.5h10.6l.8 2.5M259 204.5h-5.4l-.2 .2M261.8 203.1v-3.5h6.2v3.5M262 212.3h20.4v.2h-20.4"/>
<path d="M262 207h20M262 207h-6.7l-.3 .3M262 212.8l.2 .2-.2 .1M262 213.5l.2 .1-.2 .2M262 214.1v.3M262 214.8l.2 .1-.2 .2M262 218.8l17.3 .2M262 211.6l.2 .2-.2 .1M262 210.9l.2 .2-.2 .1M262 210.1v.4M262 207.3h20.3M262 207v.3"/>
<path d="M262 218.8v.2M262 219h17.3M262 205.9v1.1M262 207.3v2.8M262 210.5v.4M262 211.2v.4M262 211.9v.9M262 213.1v.4M262 213.8v.3M262 214.4v.4M262 215.1v3.7M262 219v5.3"/>
<path d="M266.5 208.9h.1M266.5 207.4h.3v1.7h-.3zM270.8 204.5h5.4l.2 .2M270.8 204.7h5.6M271.5 204.4h2.2M271.5 204.4h.1M273.7 204.4h.1M276.4 204.7v1.2M279 205.9l1.3 .3 1.2 .8M279 205.9h-28.8l-.6 .2-.1 .5M279 205.9h.1M279.3 219h.8"/>
<path d="M279.9 219v5.3M279.9 219.3h.1M279.9 219.1v.1M280 219l-.1 .1M280.1 219h.1M280.1 219l-.2 .3M280.6 206.4l.8 .6M280.6 206.4h-25.8v3M280.6 206.4v.6M281 209.6v.3M282 207l.3 .3M282.3 208.2l.2 2.7"/>
<path d="M282.3 208.9v1h-27.5v-.5M282.5 213.5v.3M282.5 215.1a6 6 0 0 1-1.9 4.4M282.5 213.8v1.3M282.5 215.1a6 6 0 0 1-2.6 4.9M282.5 210.9v.3M282.5 211.2v1.1h-33M46.1 224.3a1.06 1.06 0 0 0 1.2 .9h16.7M46.1 224.3h17.9M64 224.3v.9M64 225.2h6.1M64 224.3h7"/>
<path d="M71 224.3l-.3 .6-.6 .3M71 224.3l-.2 .6-.7 .3M71 221.2h3.5M71 221.1h.1M71.1 221.1h.1M71.2 220.9v.2M71.2 220.6h.6M71.2 220.6v.3M71.2 220.9l.1 .1M71.3 220.7h2.5v.4h-2.5zM71.8 220.6v.1M71.8 220.6l.6-.2 .8 .2"/>
<path d="M72.3 221.1h.4M73.2 220.6h.6v.4M73.2 220.6v.1M74.5 221.2l-.3 .3h-3.2M74.5 221.1v.1M251.6 221.2l.2 .3h3.2M251.6 221.2h3.4M251.6 221.1v.1M252.3 220.7h2.5v.4h-2.5zM252.8 220.6v.1M252.8 220.6h-.6l.1 .4M252.8 220.6l.8-.2 .6 .2"/>
<path d="M253.3 221.1h.4M254.2 220.6h.6M254.2 220.6v.1M254.8 221.1h.1M254.8 220.9v.2M254.8 220.6v.3M254.8 220.9v.1M254.9 221.1h.1M255 224.3l.3 .6 .6 .3M255 224.3l.2 .6 .7 .3M255 224.3h7M255.9 225.2h6.1"/>
<path d="M262 224.3v.9M262 224.3h17.9M279.9 224.3a1.06 1.06 0 0 1-1.2 .9h-16.7"/>
<circle cx="114" cy="212.6" r="2.4"/>
<circle cx="114" cy="212.6" r="2.6"/>
<circle cx="114" cy="212.6" r="1.76"/>
<circle cx="114" cy="212.6" r="1.58"/>
<circle cx="236.5" cy="212.4" r="2.8"/>
<circle cx="236.5" cy="212.4" r="3.1"/>
</g>
<path d="M12 269.3h396zM12 269h396v.3h-396z" fill-rule="evenodd" fill="#504e49"/>
<text font-size="7.8" fill="#141413" x="12" y="24.7">手持整机总装图</text>
<text font-size="3.5" fill="#141413" x="12" y="274.9">Nintendo Switch 详细模型图纸</text>
<g font-size="3.2" fill="#1b365d">
<text x="12" y="15.3">标准版 HAC-001 外观 · 主要内部布局示意</text>
<text x="384.7" y="15.3">SW-DWG-01 / 12</text>
<text x="160.4" y="49.4">239</text>
<text x="24.1" y="114">102</text>
<text x="341.9" y="181.4">28.4</text>
</g>
<g font-size="3.2" fill="#504e49">
<text x="12" y="30.9">本套图纸对应 Nintendo Switch 标准版详细 CAD 模型，公开包络与局部近似尺寸分别标注。视图由实体投影生成，用于装配观察与 FreeCAD 学习，内部是主要模块布局示意。</text>
<text x="198.7" y="274.5">单位 mm · 比例见各视图</text>
<text x="317.6" y="274.5">图号 SW-DWG-01</text>
<text x="12" y="279.3">局部尺寸为本模型近似值 · 内部为布局示意</text>
<text x="198.7" y="278.8">CAD Study · 2026-11-08 · Rev 19</text>
<text x="317.6" y="278.8">第 1 / 12 页 · A3</text>
</g>
<g font-size="3.2" fill="#141413">
<text x="156.1" y="173">正面 · 1:1</text>
<text x="338.1" y="173">右视 · 1:1</text>
<text x="305" y="214">主机主体厚度 13.9 mm</text>
<text x="305" y="222">所有尺寸单位：mm</text>
<text x="305" y="230">局部近似值用 ≈ 标识</text>
<text x="156.1" y="241">顶视 · 1:1</text>
<text x="12" y="253.3">手持整机外包络为 239 × 102 × 28.4 mm。 底座外包络为 173 × 104 × 54 mm。</text>
<text x="12" y="258.6">局部尺寸为本模型近似值，内部为模块布局示意。</text>
</g>
</svg>
